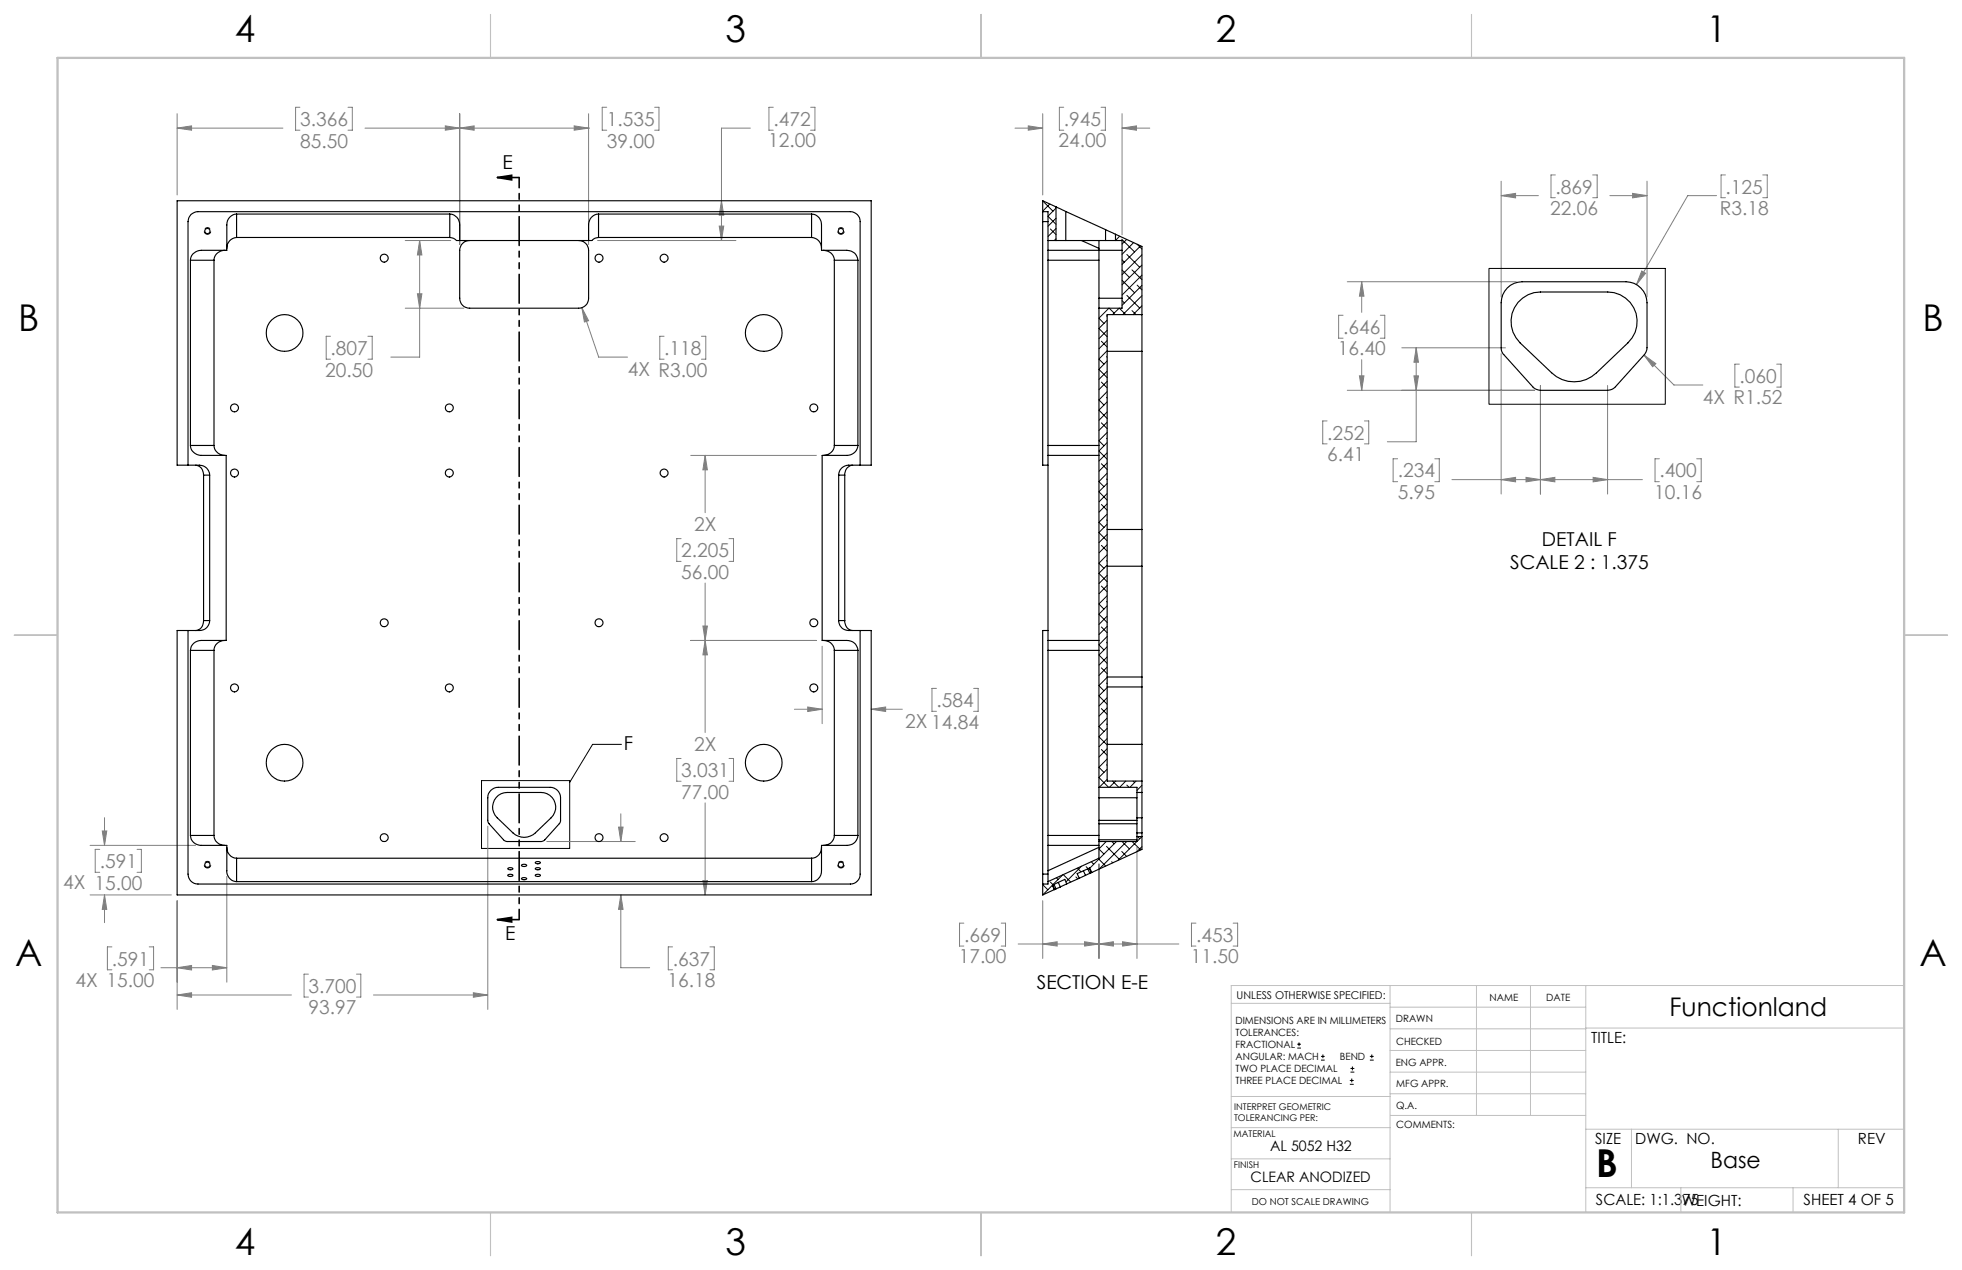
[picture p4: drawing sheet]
<svg xmlns="http://www.w3.org/2000/svg" width="432mm" height="279mm" viewBox="0 0 432 279" stroke-linecap="round" stroke-linejoin="round" font-family="sans-serif">
<g fill="none" stroke="#000" stroke-width=".22">
<path d="M106 171.7h19.4v15h-19.4zM136.8 163.8h-6.4l-5 8.3M285.5 230.6h.8M285.5 229.7h.8M285.9 229.3v.9M290.7 233.2h.8M290.7 232.4h.8M291.1 232v.8M297.1 238.5h.8M297.1 237.7h.8M297.2 235.9h.9M297.2 235.1h.9"/>
<path d="M297.5 237.3v.8M297.6 234.6v.9M301.5 233.2h.8M301.5 232.4h.8M301.9 232v.8"/>
</g>
<path d="M109.4 39.1h4.8M109.4 39.1l3.2-.5v1zM109.4 202.3h4.8M109.4 202.3l3.2-.5v1z" fill="none" stroke="#000" stroke-width=".35"/>
<g fill="none" stroke="#808080" stroke-width=".22">
<path d="M39 28.2l3.2-.5v.9zM39 25v17.9M39 28.2h23.3M66 23.6h-.9v5h.9M76.6 23.6h.9v5h-.9M80.3 28.2h49.5M98 27.7l3.2 .5-3.2 .4zM101.2 28.2l3.2-.5v.9zM101.2 25v28.8M126.4 27.7l3.1 .5-3.1 .4zM129.5 25v28.8M133.5 23.6h-1v5h1"/>
<path d="M144.1 23.6h.9v5h-.9M165.1 28.2h-6.3v24.7M170.2 23.6h-1v5h1M178.4 23.6h1v5h-1M223.4 28.2h6.1M226.3 27.7l3.2 .5-3.2 .4zM229.5 25v17.9M234.1 23.6h-.9v5h.9M242.3 23.6h1v5h-1M246.9 28.2l3.2-.5v.9zM246.9 28.2h6.1M246.9 25v26.6"/>
<path d="M330.4 39.9v25.4M342.3 38.5h-1v5h1M350.5 38.5h1v5h-1M362.5 39.9v25.4M379.7 38.5h-.9v5h.9M387.9 38.5h1v5h-1M89.2 52.9h10M92.4 52.9v25.7h-6.4M92.4 52.9l.5 3.2h-1zM131.5 52.9h30.5M158.3 49.7h1l-.5 3.2zM158.8 44.2l.5 3.1h-1z"/>
<path d="M330.4 43l3.2-.5v1zM330.4 43h8.2M354.3 43h8.2M359.3 42.5l3.2 .5-3.2 .5zM361.3 59.6l.9 .5-2 2.5zM377.8 43h-6.4l-11.2 19.6M72.7 74h-.9v5h.9M81 74h.9v5h-.9M89.2 67.8h12.9M91.9 64.6h1l-.5 3.2zM128.1 67.7l1.4 2.9-.9 .2zM128.1 67.7l3.7 10.9h6.3"/>
<path d="M146.2 74h-1v5h1M154.4 74h.9v5h-.9M295.6 69.4h-1v5h1M296.5 62h37.2M299.7 62l.5 3.2h-1zM299.7 62v6.7M299.7 79.1v6.8M303.8 69.4h1v5h-1M308.5 76.5h22.8M311.7 76.5l.5 3.2h-1zM311.7 76.5v20.7h-6.4M330.4 77.8v30.9"/>
<path d="M361.8 78.1l2.6 1.9-.7 .7zM361.8 78.1l6.6 6.6h6.4M292.1 92.6h-1v5h1M296.5 85.9h41.2M299.2 82.7h1l-.5 3.2zM300.3 92.6h.9v5h-.9M311.2 82.7h1l-.5 3.2zM339 84.8v23.9M353.8 84.8v23.9M382.8 80.1h-1v5.1h1M391 80.1h1v5.1h-1M149.9 118.5h-1v5h1"/>
<path d="M152 100.2h27.7M155.2 100.2l.5 3.2h-1zM155.2 100.2v12.6M160.4 118.5h1v5h-1M307.6 100.9h-1v5.1h1M315.8 100.9h1v5.1h-1M319.5 105.5h42M330.4 105.5l3.2-.5v1zM335.8 105l3.2 .5-3.2 .5zM339 105.5l3.2-.5v1zM350.6 105l3.2 .5-3.2 .5zM365.2 100.9h-1v5.1h1"/>
<path d="M373.4 100.9h1v5.1h-1M154.7 137.7h1l-.5 3.2zM155.2 128.3v32.8M152 140.9h27.7M155.2 140.9l.5 3.2h-1zM174.8 156h6.1M177.8 155.5l3.1 .5-3.1 .5zM180.9 142.2v17M191.7 156l3.2-.5v1zM191.7 156h6.9M206.1 151.4h-1v5.1h1M214.3 151.4h1v5.1h-1"/>
<path d="M23 179.9v6.1M136.6 179v6.1M149.9 166.9h-1v5h1M155.2 176.6v20.3M160.4 166.9h1v5h-1M19.8 196.9h17.9M19.8 186h23.2M21.9 186.9h-.9v5h.9M22.5 182.8h1l-.5 3.2zM23 196.9l.5 3.2h-1zM23 196.9v6.1M30.2 186.9h.9v5h-.9"/>
<path d="M39 198.2v23.9M49.9 192.8v23.3M107.4 181.8v40.3M120.3 185.1h19.5M136.1 182h1l-.5 3.1zM136.6 196.9l.5 3.2h-1zM136.6 196.9v16h6.4M154.7 193.7h1l-.5 3.2zM229.5 198.2v12.7M241.9 190.1v20.8M250.2 186.4v24.5M24.6 208.3h-1v5.1h1"/>
<path d="M32.8 208.3h1v5.1h-1M35.4 212.9h14.5M39 218.9l3.2-.5v1zM39 212.9l3.2-.5v1zM39 218.9h25.1M46.7 212.4l3.2 .5-3.2 .5zM67.9 214.3h-1v5.1h1M78.5 214.3h.9v5.1h-.9M82.2 218.9h25.2M104.2 218.4l3.2 .5-3.2 .5zM148 208.3h-.9v5.1h.9M156.2 208.3h1v5.1h-1"/>
<path d="M212.1 203.1h-.9v5h.9M220.3 203.1h1v5h-1M224.1 207.7h35.3M229.5 207.7l3.2-.5v.9zM238.7 207.2l3.2 .5-3.2 .4zM241.9 207.7l3.1-.5v.9zM247.1 207.2l3.1 .5-3.1 .4zM263.2 203.1h-1v5h1M271.4 203.1h1v5h-1"/>
</g>
<path d="M45.7 51.5a.73 .73 0 0 1-.7-1 .73 .73 0 0 1 1.2-.1 .73 .73 0 0 1-.4 1.1h-.1M185.1 51.5a.73 .73 0 0 1-.7-1 .73 .73 0 0 1 1.3-.1 .73 .73 0 0 1-.5 1.1h-.1M45.7 191a.73 .73 0 0 1-.7-1.1 .73 .73 0 0 1 1.2-.1 .73 .73 0 0 1-.4 1.1l-.1 .1M185.1 191a.73 .73 0 0 1-.7-1.1 .73 .73 0 0 1 1.3-.1 .73 .73 0 0 1-.5 1.1l-.1 .1" fill="none" stroke="#000" stroke-width=".22" stroke-dasharray="1.3 .6" stroke-dashoffset=".3" stroke-linecap="butt"/>
<path d="M114.3 39v163.3" fill="none" stroke="#000" stroke-width=".35" stroke-dasharray="6.3 1.3 1.3 1.3 1.3 1.3" stroke-dashoffset="4.1"/>
<g fill="none" stroke="#c0c0c0" stroke-width=".22">
<path d="M305.9 216.8v49.9M324.9 216.8v28.6M336.8 216.8v28.6M349 216.8v49.9M419.1 216.8h-148.1v49.9M271 220.7h34.9M305.9 231.1h43.1M305.9 226.3h43.1M305.9 221.6h43.1M305.9 235.9h43.1M349 226.2h70.1M271 255h34.9"/>
<path d="M271 248.1h35M271 241.2h35M305.9 240.6h43.1M306 245.4h43M349 248.4h70.1M359.1 248.4v12.9M404.6 248.4v12.9M271 261.7h34.9M349 261.3h70.1M369.9 261.3v5.4M394.6 261.3v5.4"/>
</g>
<path d="M108 3.2v9.5M215.9 3.2v9.5M323.8 3.2v9.5M3.1 139.7h9.6M419.1 139.7h9.5M108 266.7v9.6M215.9 266.7v9.6M323.8 266.7v9.6" fill="none" stroke="#c0c0c0" stroke-width=".25"/>
<path d="M12.7 12.7h406.4v254h-406.4z" fill="none" stroke="#c0c0c0" stroke-width=".5"/>
<path d="M109.4 39.1l3.2-.5v1zM109.4 202.3l3.2-.5v1z" fill="#000"/>
<path d="M39 28.2l3.2-.5v.9zM98 27.7l3.2 .5-3.2 .4zM101.2 28.2l3.2-.5v.9zM126.4 27.7l3.1 .5-3.1 .4zM91.9 64.6h1l-.5 3.2zM92.4 52.9l.5 3.2h-1zM39 218.9l3.2-.5v1zM104.2 218.4l3.2 .5-3.2 .5zM136.6 196.9l.5 3.2h-1zM136.1 182h1l-.5 3.1zM128.1 67.7l.5 3.1 .9-.2zM177.8 155.5l3.1 .5-3.1 .5zM191.7 156l3.2-.5v1zM154.7 193.7h1l-.5 3.2zM155.2 140.9l.5 3.2h-1zM155.2 100.2l.5 3.2h-1zM154.7 137.7h1l-.5 3.2zM39 212.9l3.2-.5v1zM46.7 212.4l3.2 .5-3.2 .5zM23 196.9l.5 3.2h-1zM22.5 182.8h1l-.5 3.2zM158.8 44.2l.5 3.1h-1zM158.3 49.7h1l-.5 3.2zM226.3 27.7l3.2 .5-3.2 .4zM246.9 28.2l3.2-.5v.9zM247.1 207.2l3.1 .5-3.1 .4zM241.9 207.7l3.1-.5v.9zM229.5 207.7l3.2-.5v.9zM238.7 207.2l3.2 .5-3.2 .4zM299.2 82.7h1l-.5 3.2zM299.7 62l.5 3.2h-1zM330.4 43l3.2-.5v1zM359.3 42.5l3.2 .5-3.2 .5zM361.3 59.6l-1.1 3 2-2.5zM361.8 78.1l1.9 2.6 .7-.7zM330.4 105.5l3.2-.5v1zM335.8 105l3.2 .5-3.2 .5zM339 105.5l3.2-.5v1zM350.6 105l3.2 .5-3.2 .5zM311.7 76.5l.5 3.2h-1zM311.2 82.7h1l-.5 3.2z" fill="#808080"/>
<g fill="none" stroke="#000" stroke-width=".25">
<path d="M41.9 57.3v40.7M41.9 57.3h5.2M47.1 57.3v40.7M49.5 55.1a2.33 2.33 0 0 0-2.4 2.2M52.1 47.1a2.3 2.3 0 0 0-2.2 2.4v5.6h-5.6a2.39 2.39 0 0 0-2.4 2.2M52.1 52.2a2.3 2.3 0 0 0-2.2 2.4M52.1 47.1h46.9M52.1 47.1v5.1M52.1 52.2h46.9M99 47.1a2.3 2.3 0 0 1 2.2 2.4v3.4M99 52.2a1.99 1.99 0 0 1 1.5 .7h.7M99 47.1v5.1"/>
<path d="M101.2 52.9h28.3M103.4 52.9a2.17 2.17 0 0 0-2.2 2.2v10.5a2.17 2.17 0 0 0 2.2 2.2h24a2.17 2.17 0 0 0 2.1-2.2v-10.5a2.17 2.17 0 0 0-2.1-2.2M131.7 47.1a2.3 2.3 0 0 0-2.2 2.4v3.4M131.7 52.2a1.99 1.99 0 0 0-1.5 .7h-.7M131.7 47.1h46.9M131.7 47.1v5.1M131.7 52.2h46.9M178.6 47.1a2.28 2.28 0 0 1 2.2 2.4v5.6h5.6a2.3 2.3 0 0 1 2.4 2.2M178.6 52.2a2.3 2.3 0 0 1 2.2 2.4M178.6 47.1v5.1M181.2 55.1a2.3 2.3 0 0 1 2.4 2.2M183.6 57.3v40.7"/>
<path d="M183.6 57.3h5.2M188.8 57.3v40.7M229.5 46.6v2.2M229.5 48.8v53.5h1.1M229.5 46.6h1.1v8.5M229.5 48.8h1.1M230.6 55.1v2.2M230.6 55.1h16.3M230.6 52.9h1.8M230.6 57.3h11.3M230.6 57.3v40.7M232.4 52.9h2.2"/>
<path d="M232.4 45.5l2.2 1M232.4 45.5l-2.9-1.3v2.4M232.4 45.5v7.4M234.6 52.9h8.7M234.6 46.5v6.4M234.6 46.5l8.7 4M238 52.9l3.9 1.7M241.9 52.9v12.7M243.3 52.9h2.2M243.3 50.5l2.2 1M243.3 50.5v2.4M245.5 52.9h1.4v14.9h-5"/>
<path d="M245.5 51.5l5.8 2.7v15M245.5 51.5v1.4M241.9 65.6v2.2M241.9 67.8v105.4M241.9 65.6h5M243.7 77.3h7.6M251.3 69.2v8.1M251.3 77.3v39.2M251.3 69.2h-7.6v102.6h7.6M331.7 63.4a4.6 4.6 0 0 1 3.3-1.4h22.9a4.7 4.7 0 0 1 4.6 4.6v9.9l-.2 .8-.4 .7-6.4 7.1a2.38 2.38 0 0 1-1.7 .8h-14.8a2.38 2.38 0 0 1-1.7-.8l-6.5-7.2-.3-.6-.1-.6v-10.1a4.6 4.6 0 0 1 1.3-3.2zM334.1 66.5a6.5 6.5 0 0 1 4.9-2.3h14.8a6.5 6.5 0 0 1 6 4.1 6.5 6.5 0 0 1-1.5 7.1l-6.9 6.6a7.2 7.2 0 0 1-9.9 0l-7-6.6a6.5 6.5 0 0 1-.4-8.9zM41.9 98a2.34 2.34 0 0 0 2.4 2.2h5.5v40.7h-5.5a2.3 2.3 0 0 0-2.4 2.2"/>
<path d="M41.9 98h5.2M47.1 98a2.34 2.34 0 0 0 2.4 2.2M183.6 98a2.36 2.36 0 0 1-2.4 2.2M183.6 98h5.2M188.8 98a2.35 2.35 0 0 1-2.4 2.2h-5.5v40.7h5.5a2.32 2.32 0 0 1 2.4 2.2M230.6 98v2.2M230.6 98h11.3M41.4 102.3v-53.5a2.17 2.17 0 0 1 2.2-2.2h143.5a2.17 2.17 0 0 1 2.2 2.2v53.5M43 102.3a1.96 1.96 0 0 1 1.8 2.2M44.8 104.5h1.3M44.8 104.5v32M46.1 104.5a2.23 2.23 0 0 0-2.2-2.2h-4.9v-58.1h152.7v58.1h-4.9a2.21 2.21 0 0 0-2.2 2.2"/>
<path d="M46.1 104.5v32M184.6 104.5v32M184.6 104.5h1.3M185.9 104.5v32M187.6 102.3a1.97 1.97 0 0 0-1.7 2.2M230.6 100.2h11.3M230.6 100.2v40.7M243.7 116.5h7.6M251.3 116.5v8.1M41.4 138.7v53.6a2.17 2.17 0 0 0 2.2 2.2h143.5a2.17 2.17 0 0 0 2.2-2.2v-53.6M44.8 136.5a1.96 1.96 0 0 1-1.8 2.2M44.8 136.5h1.3"/>
<path d="M46.1 136.5a2.21 2.21 0 0 1-2.2 2.2h-4.9v58.2h152.7v-58.2h-4.9a2.15 2.15 0 0 1-2.2-2.2M184.6 136.5h1.3M185.9 136.5a1.99 1.99 0 0 0 1.7 2.2M230.6 138.7h-1.1v53.6M243.7 124.6h7.6M251.3 124.6v24.3M41.9 143.1v40.7M41.9 143.1h5.2M47.1 143.1v40.7M49.5 140.9a2.3 2.3 0 0 0-2.4 2.2M181.2 140.9a2.26 2.26 0 0 1 2.4 2.2M183.6 143.1h5.2"/>
<path d="M183.6 143.1v40.7M188.8 143.1v40.7M230.6 140.9v2.2M230.6 140.9h11.3M230.6 143.1h11.3M230.6 143.1v40.7M243.7 148.9h7.6M243.7 151.1h7.6M251.3 148.9v2.2M251.3 151.1v12.7M108 173.9a2.31 2.31 0 0 1 1.6-.7h11.5a2.29 2.29 0 0 1 2.3 2.3l-.1 5.5-3.4 3.7-.7 .4h-7.7l-.5-.2-3.5-3.9-.1-5.5a1.97 1.97 0 0 1 .6-1.6zM109.2 175.5a3.1 3.1 0 0 1 2.5-1.2h7.4a3.2 3.2 0 0 1 3 2.1 3.2 3.2 0 0 1-.8 3.5l-3.5 3.3a3.6 3.6 0 0 1-4.9 0l-3.5-3.3a3.2 3.2 0 0 1-.2-4.4z"/>
<path d="M241.9 173.2v2.3M241.9 173.2h8.3v1.1M241.9 175.5v5M241.9 175.5h8.3M243.7 163.8h7.6M250.2 174.3v5.6M250.2 174.3h1.1M250.2 179.9v3.3M250.2 179.9h1.1M251.3 174.3v5.6M251.3 163.8v8M251.3 171.8v2.5"/>
<path d="M251.3 179.9v3.3M41.9 183.8a2.3 2.3 0 0 0 2.4 2.2h5.6v5.6a2.27 2.27 0 0 0 2.2 2.4M41.9 183.8h5.2M47.1 183.8a2.3 2.3 0 0 0 2.4 2.2M49.9 186.4a2.3 2.3 0 0 0 2.2 2.4M52.1 194h126.5M52.1 188.8v5.2M52.1 188.8h126.5M111.8 192.5l.5-.2 .6 .3a.81 .81 0 0 1-1.2 0zM111.8 191a.65 .65 0 0 1 1.1 .2 .63 .63 0 0 1-1.1-.2zM114.8 193.2a.67 .67 0 0 1 1.1 .2 .67 .67 0 0 1-1.1-.2zM114.8 190.3a.67 .67 0 0 1 1.1 .2 .67 .67 0 0 1-1.1-.2z"/>
<path d="M117.8 189.7a.63 .63 0 0 1 1.1 .2 .65 .65 0 0 1-1.1-.2zM117.8 192.5a.65 .65 0 0 1 1.1 .2l-.8 .1-.3-.1zM117.8 191a.63 .63 0 0 1 1.1 .2 .65 .65 0 0 1-1.1-.2zM178.6 188.8v5.2M180.8 186.4a2.26 2.26 0 0 1-2.2 2.4M183.6 183.8a2.28 2.28 0 0 1-2.4 2.2M183.6 183.8h5.2M188.8 183.8a2.29 2.29 0 0 1-2.4 2.2h-5.6v5.6a2.3 2.3 0 0 1-2.2 2.4M229.5 192.3v2.2M229.5 194.5v2.4l2.5-1.2M229.5 192.3h1.1M230.6 191.6v2.4"/>
<path d="M230.6 183.8v2.2M230.6 194v.5h-1.1M230.6 186h11.3M230.6 183.8h11.3M230.6 186v5.6M231.7 194.7l.4 1M232 194.6l.4 .9M232.1 195.7h-.1M232.4 195.5l-.3 .2M232.9 194.1l.5 1M233.4 195.1l-1 .4M234.8 194.5l-.4-1-2.8 1.2 .4 1"/>
<path d="M234.8 194.5l-1.4 .6M237.5 193.2l-2.7 1.3M238.4 191.6l.5 1M238.9 192.6l-1.4 .6M239.4 191.1l.5 1M239.7 191l.5 1M239.9 192.1l-1 .5M240.2 192l-.3 .1M240.3 191.9l-.1 .1M240.3 191.9l-.5-.9-2.7 1.2 .4 1M241.9 184.7v.4M241.9 180.5v.7"/>
<path d="M241.9 185.1v3.7l-11.3 5.2M241.9 181.2v3.5M241.9 184.7h8.3M241.9 181.2h8.3M241.9 180.5h8.3M241.9 186.4l-11.3 5.2M250.2 183.2v.8M250.2 184v1.1h-8.3M250.2 184h1.1M250.2 183.2h1.1M251.3 183.2v.8M251.3 184v2.9l-11 5"/>
<circle cx="45.6" cy="50.8" r=".58"/>
<circle cx="84.6" cy="56.8" r=".89"/>
<circle cx="131.8" cy="56.8" r=".89"/>
<circle cx="146.2" cy="56.8" r=".88"/>
<circle cx="185.1" cy="50.8" r=".58"/>
<circle cx="62.6" cy="73.2" r="4"/>
<circle cx="168.1" cy="73.3" r="4"/>
<circle cx="51.6" cy="89.7" r=".88"/>
<circle cx="98.9" cy="89.7" r=".88"/>
<circle cx="179.1" cy="89.7" r=".88"/>
<circle cx="51.6" cy="104.1" r=".89"/>
<circle cx="98.9" cy="104.1" r=".89"/>
<circle cx="146.2" cy="104.1" r=".88"/>
<circle cx="84.6" cy="137" r=".88"/>
<circle cx="131.8" cy="137" r=".88"/>
<circle cx="179.1" cy="137" r=".88"/>
<circle cx="51.6" cy="151.3" r=".89"/>
<circle cx="98.9" cy="151.3" r=".89"/>
<circle cx="179.1" cy="151.3" r=".89"/>
<circle cx="62.6" cy="167.8" r="4"/>
<circle cx="168.1" cy="167.8" r="4"/>
<circle cx="45.6" cy="190.2" r=".58"/>
<circle cx="84.6" cy="184.3" r=".88"/>
<circle cx="131.8" cy="184.3" r=".88"/>
<circle cx="146.2" cy="184.3" r=".87"/>
<circle cx="185.1" cy="190.2" r=".58"/>
</g>
<g fill="none" stroke="#000" stroke-width=".22">
<path d="M229.5 44.2l2.2 2.3M229.5 44.2h.1M230.6 47.6l1.8 1.8M231 44.9l-1.5 1.6M231.2 50.4l1.2 1.2M232.4 45.8l-1.8 1.8M232.4 48l-1.8 1.8M232.4 50.3l-1.8 1.7M232.4 52.5l-.4 .4M246.4 52l-.9 .9M246.9 52.6l2.8 2.8M246.9 59.4l1.7 1.6"/>
<path d="M246.9 57.2l.5 .5M248 52.7l-1.1 1M248 56l2.8 2.8M249.1 59.4l2.2 2.1M249.5 53.4l-2.6 2.6M250.3 53.7l1 1.1M251 54.1l-4.1 4.1M251.3 56.1l-4.4 4.3M251.3 58.3l-4.4 4.4M327.7 59.1h38.8v29.8h-38.8zM241.9 72.3l1.8 1.8M241.9 70l1.1 1.2"/>
<path d="M242.4 75.1l1.3 1.2M243.5 78.5l.2 .1M243.5 69.5l.2 .1M243.7 70.4l-1.8 1.8M243.7 72.7l-1.8 1.8M243.7 74.9l-1.8 1.8M243.7 77.2l-1.8 1.8 1.1 1.1M243.7 79.4l-1.8 1.8 1.8 1.9M244.1 67.8l-2.2 2.2M244.1 67.8l1.1 1.1M244.9 69.2l1.4-1.4 1.5 1.4M246.9 66.1l.5 .5"/>
<path d="M246.9 61.7l2.8 2.7M248 65l2.8 2.8M249.1 68.3l.9 .9M250.3 62.7l1 1.1M251.3 60.5l-4.4 4.4M251.3 62.8l-4.4 4.4M251.3 65.1l-4.2 4.1M251.3 67.3l-1.9 1.9M241.9 99.2l1.8 1.8M241.9 97l1.1 1.1M241.9 90.2l1.8 1.9M242.4 93l1.3 1.3"/>
<path d="M242.4 84.1l1.3 1.2M243.5 96.4l.2 .2M243.5 87.4l.2 .2M243.7 81.7l-1.8 1.8M243.7 83.9l-1.8 1.8M243.7 86.1l-1.8 1.9 1.1 1.1M243.7 88.4l-1.8 1.8M243.7 90.6l-1.8 1.9M243.7 92.9l-1.8 1.8M243.7 95.1l-1.8 1.8M243.7 97.4l-1.8 1.8M243.7 99.6l-1.8 1.8"/>
<path d="M241.9 117.2l1.8 1.8M241.9 114.9l1.1 1.1M241.9 106l1.1 1.1M242.4 120l1.3 1.2M242.4 111l1.3 1.3M242.4 102l1.3 1.3M243.5 114.4l.2 .1M243.5 105.4l.2 .1M243.7 101.8l-1.8 1.9M243.7 104.1l-1.8 1.8M243.7 106.4l-1.8 1.8 1.8 1.8M243.7 108.6l-1.8 1.8"/>
<path d="M243.7 110.8l-1.8 1.9M243.7 113.1l-1.8 1.8M243.7 115.3l-1.8 1.9M243.7 117.6l-1.8 1.8M243.7 119.8l-1.8 1.8M241.9 126.2l1.8 1.8M242.4 137.9l1.3 1.3M242.4 128.9l1.3 1.3M243.5 132.3l.2 .2M243.5 123.3l.2 .2M243.7 122.1l-1.8 1.8 1.1 1.1M243.7 124.3l-1.8 1.8"/>
<path d="M243.7 126.6l-1.8 1.8M243.7 128.8l-1.8 1.8M243.7 131.1l-1.8 1.8 1.1 1.1M243.7 133.3l-1.8 1.8 1.8 1.8M243.7 135.5l-1.8 1.9M243.7 137.8l-1.8 1.8M241.9 153.1l1.8 1.8M241.9 150.8l1.1 1.2M241.9 141.9l1.1 1.1M242.4 155.9l1.3 1.3M242.4 146.9l1.3 1.3M243.5 159.3l.2 .1"/>
<path d="M243.5 150.3l.2 .1M243.5 141.3l.2 .2M243.7 140l-1.8 1.9M243.7 142.3l-1.8 1.8 1.8 1.8M243.7 144.5l-1.8 1.8M243.7 146.8l-1.8 1.8M243.7 149l-1.8 1.8M243.7 151.3l-1.8 1.8M243.7 153.5l-1.8 1.8M243.7 155.8l-1.8 1.8M243.7 158l-1.8 1.8 1.1 1.1M241.9 171.1l2.1 2.1"/>
<path d="M242.4 164.9l1.3 1.3M243.5 168.2l.2 .2M243.7 160.2l-1.8 1.9 1.8 1.8M243.7 162.5l-1.8 1.8M243.7 164.7l-1.8 1.8M243.7 167l-1.8 1.8 1.1 1.1M243.7 169.2l-1.8 1.8M243.7 171.4l-1.8 1.8M244.9 171.8l1.3 1.4M245.5 171.8l-1.3 1.4M247.8 171.8l-1.4 1.4M248 172.7l.5 .5"/>
<path d="M249.4 171.8l.3 .4M250 171.8l-1.3 1.4M251.3 172.8l-1.1 1.1M229.5 196.9h.1M229.6 194.5l-.1 .1 1.1 1.2M231.2 194.1l.6 .6M231.6 194.8l-2.1 2.1M232.5 193.1l.4 .4M233.9 192.5l-2.3 2.2M234 192.4l1.7 1.7M236.8 192.9l.4 .5M237.1 191l.8 .8"/>
<path d="M238 190.6l-3.4 3.4M239 190.7l.5 .4M240.2 189.6l.5 .5M241.7 188.9l1.6 1.6M241.9 186.8l1.1 1.1M243.5 185.1l-1.6 1.7M243.5 186.2l2.8 2.8M244.7 189.6l.2 .2M244.7 185.1l.5 .5M245.7 185.1l-5.8 5.9M246.9 187.3l1.1 1.1M246.9 185.1l1.7 1.7"/>
<path d="M248 185.1l-6.1 6.1M249.2 185.1l1.8 1.9M250.3 184l.5 .5M251.3 184l-5.2 5.3M251.3 186.3l-1.1 1.1"/>
</g>
<text font-size="8.5" x="351.3" y="259">B</text>
<g font-size="8.1">
<text x="51.7" y="9.3">4</text>
<text x="159.7" y="9.3">3</text>
<text x="267.6" y="9.3">2</text>
<text x="375.6" y="9.3">1</text>
<text x="4" y="72.8">B</text>
<text x="423.1" y="72.8">B</text>
<text x="3.3" y="212.5">A</text>
<text x="422.4" y="212.5">A</text>
<text x="51.7" y="276">4</text>
<text x="159.7" y="276">3</text>
<text x="267.6" y="276">2</text>
<text x="375.6" y="276">1</text>
</g>
<text font-size="5.6" x="367.4" y="223.4">Functionland</text>
<text font-size="4.9" x="376.5" y="257">Base</text>
<g font-size="4.2" fill="#808080">
<text x="66" y="27.7">3.366</text>
<text x="133.5" y="27.7">1.535</text>
<text x="170.2" y="27.7">.472</text>
<text x="234.1" y="27.7">.945</text>
<text x="66" y="32.5">85.50</text>
<text x="133.5" y="32.5">39.00</text>
<text x="169" y="32.4">12.00</text>
<text x="233" y="32.4">24.00</text>
<text x="341.2" y="47.3">22.06</text>
<text x="342.3" y="42.6">.869</text>
<text x="378.5" y="47.3">R3.18</text>
<text x="379.8" y="42.6">.125</text>
<text x="295.6" y="73.5">.646</text>
<text x="71.6" y="82.8">20.50</text>
<text x="72.8" y="78.1">.807</text>
<text x="138.1" y="82.8">4X R3.00</text>
<text x="146.2" y="78.1">.118</text>
<text x="294.4" y="78.2">16.40</text>
<text x="374.8" y="88.9">4X R1.52</text>
<text x="382.8" y="84.2">.060</text>
<text x="292.1" y="96.7">.252</text>
<text x="292.1" y="101.5">6.41</text>
<text x="307.6" y="105">.234</text>
<text x="365.2" y="105">.400</text>
<text x="307.6" y="109.8">5.95</text>
<text x="364.1" y="109.8">10.16</text>
<text x="152.7" y="116.9">2X</text>
<text x="149.9" y="122.6">2.205</text>
<text x="149.9" y="127.3">56.00</text>
<text x="206.1" y="155.6">.584</text>
<text x="199.2" y="160.3">2X 14.84</text>
<text x="152.7" y="165.3">2X</text>
<text x="149.9" y="170.9">3.031</text>
<text x="149.9" y="175.7">77.00</text>
<text x="22" y="191">.591</text>
<text x="13.9" y="195.7">4X 15.00</text>
<text x="212.2" y="207.2">.669</text>
<text x="263.2" y="207.2">.453</text>
<text x="24.6" y="212.4">.591</text>
<text x="148" y="212.4">.637</text>
<text x="211" y="211.9">17.00</text>
<text x="262.1" y="211.9">11.50</text>
<text x="16.6" y="217.1">4X 15.00</text>
<text x="67.9" y="218.4">3.700</text>
<text x="146.9" y="217.2">16.18</text>
<text x="67.9" y="223.2">93.97</text>
</g>
<g font-size="4.2">
<text x="110.6" y="37.2">E</text>
<text x="332.4" y="125.3">SCALE 2 : 1.375</text>
<text x="339.4" y="120.1">DETAIL F</text>
<text x="137.3" y="165">F</text>
<text x="111.2" y="206.8">E</text>
<text x="228.2" y="217.6">SECTION E-E</text>
</g>
<g font-size="3.4">
<text x="350.2" y="229.5">TITLE:</text>
<text x="351.1" y="251.6">SIZE</text>
<text x="359.9" y="251.6">DWG. NO.</text>
<text x="408.9" y="251.7">REV</text>
<text x="351.2" y="265.2">SCALE: 1:1.375</text>
<text x="370.1" y="265.3">WEIGHT:</text>
<text x="396.9" y="265.2">SHEET 4 OF 5</text>
</g>
<g font-size="3.2">
<text x="279.5" y="253.3">AL 5052 H32</text>
<text x="275.2" y="260.1">CLEAR ANODIZED</text>
</g>
<text font-size="2.4" x="272.2" y="219.7">UNLESS OTHERWISE SPECIFIED:</text>
<g font-size="2.2">
<text x="327.8" y="220.1">NAME</text>
<text x="340.3" y="220.2">DATE</text>
<text x="271.9" y="225.3">DIMENSIONS ARE IN MILLIMETERS</text>
<text x="271.9" y="227.9">TOLERANCES:</text>
<text x="307.2" y="224.9">DRAWN</text>
<text x="271.9" y="230.6">FRACTIONAL</text>
<text x="271.9" y="233.2">ANGULAR: MACH</text>
<text x="294.9" y="233.2">BEND</text>
<text x="307.3" y="229.8">CHECKED</text>
<text x="271.9" y="235.9">TWO PLACE DECIMAL</text>
<text x="271.9" y="238.5">THREE PLACE DECIMAL</text>
<text x="307.2" y="234.5">ENG APPR.</text>
<text x="307.3" y="239.2">MFG APPR.</text>
<text x="307.3" y="243.9">Q.A.</text>
<text x="307.3" y="248.1">COMMENTS:</text>
</g>
<text font-size="2.1" x="275.5" y="265.1">DO NOT SCALE DRAWING</text>
<g font-size="2">
<text x="271.6" y="244.1">INTERPRET GEOMETRIC</text>
<text x="271.5" y="250.2">MATERIAL</text>
<text x="271.6" y="246.6">TOLERANCING PER:</text>
<text x="271.5" y="257">FINISH</text>
</g>
</svg>
